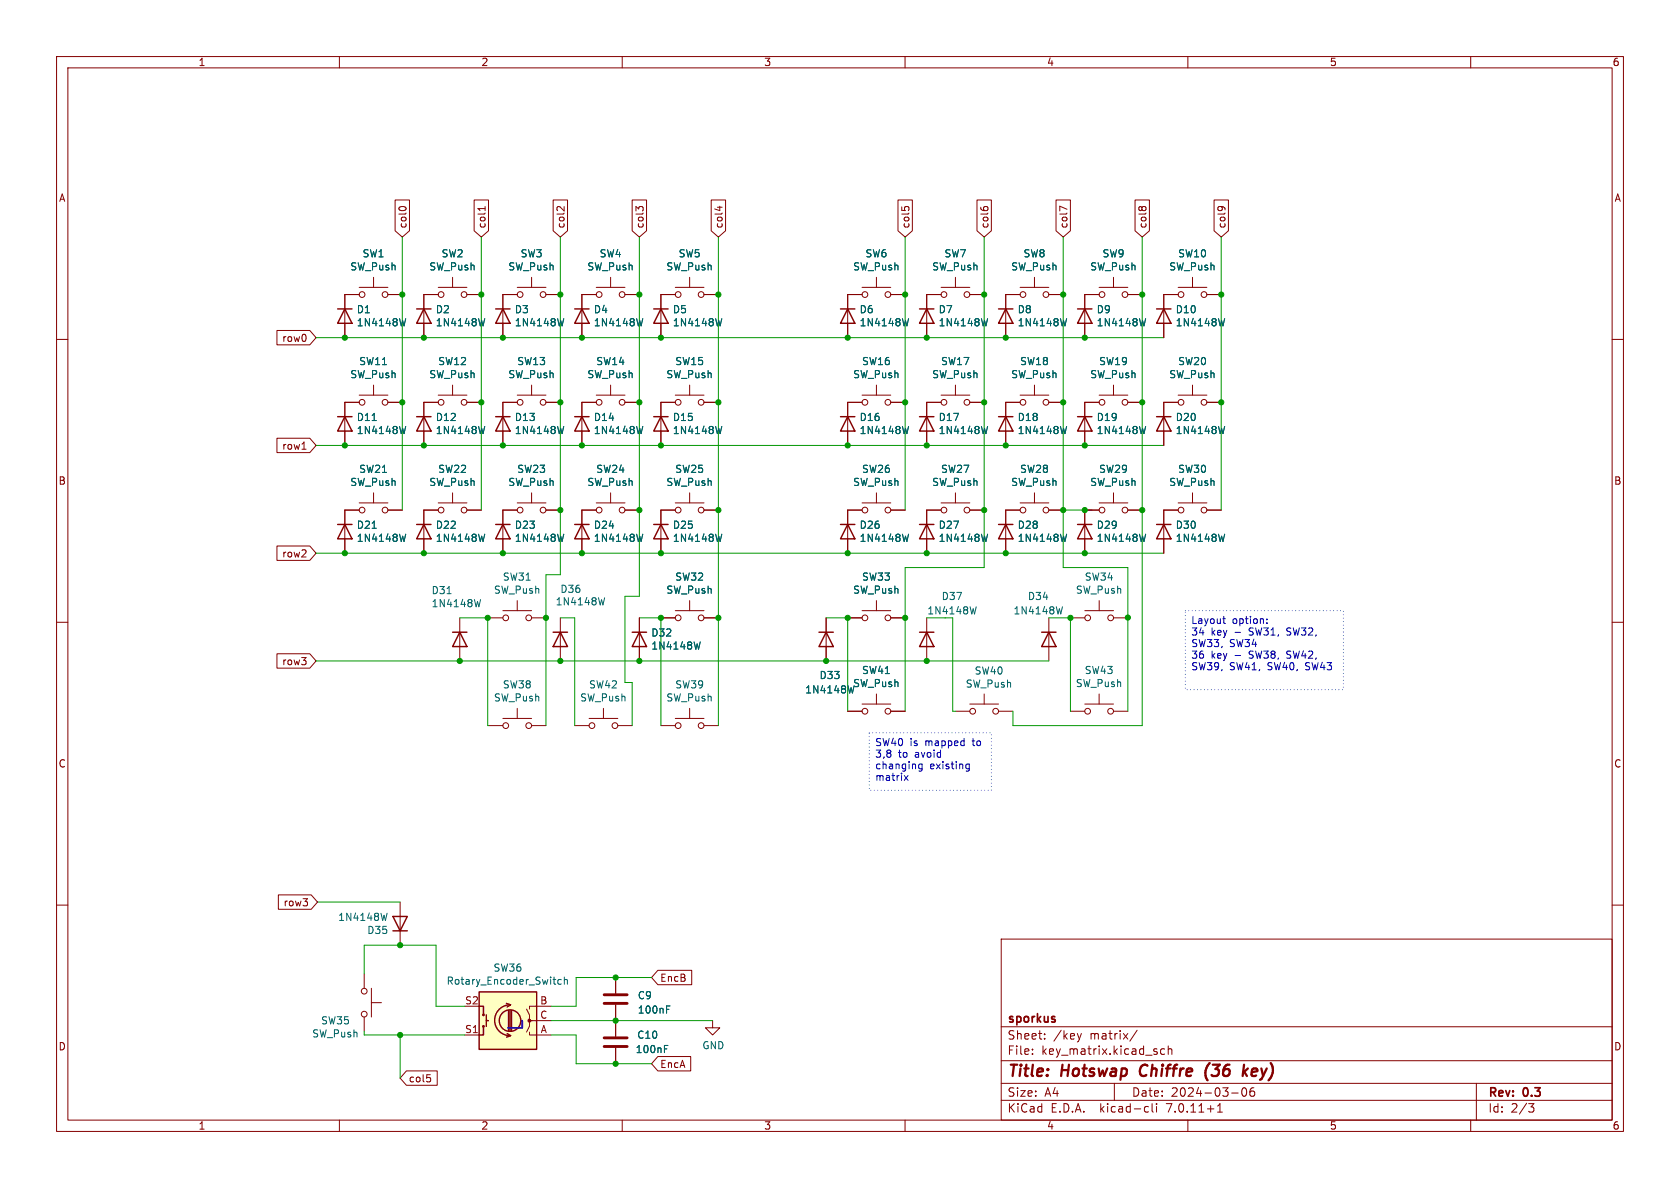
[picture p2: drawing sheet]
<svg xmlns="http://www.w3.org/2000/svg" width="297mm" height="210mm" viewBox="0 0 297 210" stroke-linecap="round" stroke-linejoin="round" font-family="sans-serif">
<g fill="none" stroke="#840000" stroke-width=".18">
<path d="M10 10h277v190h-277zM12 12h273v186h-273zM60 10v2M110 10v2M160 10v2M210 10v2M260 10v2M69.8 35.4h2.6v5.4l-1.3 1.1-1.3-1.1zM70.6 36.7l.4-.2 .7 .2M83.8 35.4h2.6v5.4l-1.3 1.1-1.3-1.1zM85.8 36.5v.7M85.8 36.9h-1.3l.2 .1"/>
<path d="M97.8 35.4h2.5v5.4l-1.2 1.1-1.3-1.1zM99.7 36.5v.8l-.7-.7-.3-.1-.2 .3M111.8 35.4h2.5v5.4l-1.3 1.1-1.2-1.1zM112.9 36.8l.3-.3h.3l.2 .3M112.9 36.9l-.5-.4v.8M125.7 35.4h2.6v5.4l-1.3 1.1-1.3-1.1zM126.8 36.6h.9M127.2 36.5v.7M158.7 35.4h2.6v5.4l-1.3 1.1-1.3-1.1zM159.4 36.6v.6M159.9 36.8l.2-.3h.3l.3 .3M172.7 35.4h2.6v5.4l-1.3 1.1-1.3-1.1z"/>
<path d="M173.4 36.6v.3M173.9 36.8l.2-.3h.3l.3 .3M186.7 35.4h2.5v5.4l-1.2 1.1-1.3-1.1zM188.6 37l-1.2-.5v.8M200.7 35.4h2.5v5.4l-1.3 1.1-1.2-1.1zM201.3 36.8l.3-.3 .3 .3 .2-.3h.3l.2 .3M214.6 35.4h2.6v5.4l-1.3 1.1-1.3-1.1zM215.3 36.8l.1-.2a1.03 1.03 0 0 1 1.1 .2M215.8 36.5l.3 .3M10 60h2M49 58.4h5.8l1.1 1.3-1.1 1.3h-5.8zM63.5 50.8h5.1"/>
<path d="M63.5 52.1h-2.5v7.6M66 49v1.8M68.6 52.1h2.5M77.5 50.8h5M77.5 52.1h-2.6v7.6M80 49v1.8M82.5 52.1h2.6M91.4 50.8h5.1M91.4 52.1h-2.5v7.6M94 49v1.8M96.5 52.1h2.6M105.4 50.8h5.1"/>
<path d="M105.4 52.1h-2.5v7.6M107.9 49v1.8M110.5 52.1h2.5M119.4 52.1h-2.6v7.6M119.4 50.8h5.1M121.9 49v1.8M124.5 52.1h2.5M152.4 52.1h-2.5v7.6M152.4 50.8h5.1M154.9 49v1.8M157.5 52.1h2.5M166.4 50.8h5"/>
<path d="M166.4 52.1h-2.6v7.6M168.9 49v1.8M171.4 52.1h2.6M180.3 50.8h5.1M180.3 52.1h-2.5v7.6M182.9 49v1.8M185.4 52.1h2.6M194.3 50.8h5.1M194.3 52.1h-2.5v7.6M196.8 49v1.8M199.4 52.1h2.5M208.3 50.8h5.1"/>
<path d="M208.3 52.1h-2.6v7.6M210.8 49v1.8M213.4 52.1h2.5M285 60h2M49 77.5h5.8l1.1 1.2-1.1 1.3h-5.8zM53.4 79.4h.7M63.5 69.9h5.1M63.5 71.1h-2.5v7.6M66 68.1v1.8M68.6 71.1h2.5M77.5 69.9h5M77.5 71.1h-2.6v7.6"/>
<path d="M80 68.1v1.8M82.5 71.1h2.6M91.4 69.9h5.1M91.4 71.1h-2.5v7.6M94 68.1v1.8M96.5 71.1h2.6M105.4 69.9h5.1M105.4 71.1h-2.5v7.6M107.9 68.1v1.8M110.5 71.1h2.5M119.4 71.1h-2.6v7.6M119.4 69.9h5.1"/>
<path d="M121.9 68.1v1.8M124.5 71.1h2.5M152.4 69.9h5.1M152.4 71.1h-2.5v7.6M154.9 68.1v1.8M157.5 71.1h2.5M166.4 69.9h5M166.4 71.1h-2.6v7.6M168.9 68.1v1.8M171.4 71.1h2.6M180.3 69.9h5.1M180.3 71.1h-2.5v7.6"/>
<path d="M182.9 68.1v1.8M185.4 71.1h2.6M194.3 69.9h5.1M194.3 71.1h-2.5v7.6M196.8 68.1v1.8M199.4 71.1h2.5M208.3 69.9h5.1M208.3 71.1h-2.6v7.6M210.8 68.1v1.8M213.4 71.1h2.5M49 96.5h5.8l1.1 1.3-1.1 1.3h-5.8zM63.5 88.9h5.1"/>
<path d="M63.5 90.2h-2.5v7.6M66 87.1v1.8M68.6 90.2h2.5M77.5 88.9h5M77.5 90.2h-2.6v7.6M80 87.1v1.8M82.5 90.2h2.6M91.4 88.9h5.1M91.4 90.2h-2.5v7.6M94 87.1v1.8M96.5 90.2h2.6M105.4 88.9h5.1"/>
<path d="M105.4 90.2h-2.5v7.6M107.9 87.1v1.8M110.5 90.2h2.5M119.4 90.2h-2.6v7.6M119.4 88.9h5.1M121.9 87.1v1.8M124.5 90.2h2.5M152.4 90.2h-2.5v7.6M152.4 88.9h5.1M154.9 87.1v1.8M157.5 90.2h2.5M166.4 88.9h5"/>
<path d="M166.4 90.2h-2.6v7.6M168.9 87.1v1.8M171.4 90.2h2.6M180.3 88.9h5.1M180.3 90.2h-2.5v7.6M182.9 87.1v1.8M185.4 90.2h2.6M194.3 88.9h5.1M194.3 90.2h-2.5v7.6M196.8 87.1v1.8M199.4 90.2h2.5M208.3 88.9h5.1"/>
<path d="M208.3 90.2h-2.6v7.6M210.8 87.1v1.8M213.4 90.2h2.5M10 110h2M49 115.6h5.8l1.1 1.2-1.1 1.3h-5.8zM81.3 109.2v7.6M86.4 109.2h2.5M88.9 108h5.1M91.4 106.2v1.8M94 109.2h2.5M99.1 109.2v7.6M113 109.2v7.6"/>
<path d="M116.8 109.2h2.6M119.4 108h5.1M121.9 106.2v1.8M124.5 109.2h2.5M146 109.2v7.6M149.9 109.2h2.5M152.4 108h5.1M154.9 106.2v1.8M157.5 109.2h2.5M163.8 109.2v7.6M185.4 109.2v7.6M189.2 109.2h2.6"/>
<path d="M191.8 108h5.1M194.3 106.2v1.8M196.9 109.2h2.5M285 110h2M86.4 128.3h2.5M88.9 127h5.1M91.4 125.2v1.8M94 128.3h2.5M101.6 128.3h2.5M104.1 127h5.1M106.7 125.2v1.8M109.2 128.3h2.6"/>
<path d="M116.8 128.3h2.6M119.4 127h5.1M121.9 125.2v1.8M124.5 128.3h2.5M149.9 125.7h2.5M152.4 124.5h5.1M154.9 122.7v1.8M157.5 125.7h2.5M168.9 125.7h2.5M171.4 124.5h5.1M174 122.7v1.8M176.5 125.7h2.6"/>
<path d="M189.2 125.7h2.6M191.8 124.5h5M194.3 122.7v1.8M196.8 125.7h2.6M10 160h2M49.2 158.2h5.8l1.1 1.3-1.1 1.2h-5.8zM70.7 159.5v7.6M285 160h2M64.4 172.2v2.5M64.4 179.8v2.5M65.7 177.2h1.7M65.7 174.7v5.1"/>
<path d="M93.1 178.4l.5 1v1h3.8M97.4 177.9h-3.8v.5M108.8 172.8v2.8M108.8 177.6v5.6M116.3 171.5h6v2.6h-6l-1.1-1.3zM177 166h108v32h-108zM60 198v2M71.8 189.3h5.5v2.6h-5.5l-1.1-1.3zM75.5 190h.6M75.9 190.5l.2 .2v.3l-.2 .3M82.2 183h2.5M93.6 182.5v.5h3.8"/>
<path d="M94.1 180.4h-.5v1l-.5 1.1M108.8 185.2v2.8M110 198v2M116.3 186.8h5.8v2.5h-5.8l-1.1-1.3zM126 180.4v1.3h1.3l-1.3 1.3-1.3-1.3h1.3M160 198v2M177 194.5h108M177 191.5h108M177 187.5h108M177 181.5h108M182.5 186.3v.1M182.5 185.5v.1"/>
<path d="M184.7 183.6v.1M184.7 182.8v.1M190.5 182.7l.3 1M190.8 183.7l-.1 .4M191.2 182.7l-.4 1M197 191.5v3M201 182.1l-1.3 2M202.6 195.6l.4 .1M203 196.5l-.4 .1M203.7 195.1v1.3l.2 .2M204.5 195.1v.1M204.5 195.6v1"/>
<path d="M205.9 185.5l-.4-.1-.3 .3v.4l.1 .2h.6M206.5 185.5l.2-.1 .4 .1 .1 .9M206.5 184.9v1.5M210 198v2M215.2 196.6h.9M215.2 195.5l.5-.4v1.5M217.7 193.2h1.2M219.7 192.4l.2-.1a.81 .81 0 0 1 .6 .6 .81 .81 0 0 1-.3 .8l-.2 .1a.81 .81 0 0 1-.3-1.4M221.4 192.3l-.2 .1a1.01 1.01 0 0 0 0 1.4l.5-.1 .1-.5-.3-.3h-.3l-.2 .3M260 198v2M261 191.5v6.5M270.2 195.1h1l-.5 .6 .4 .1 .1 .5-.3 .3h-.4"/>
<circle cx="64" cy="52.1" r=".51"/>
<circle cx="68.1" cy="52.1" r=".51"/>
<circle cx="78" cy="52.1" r=".51"/>
<circle cx="82" cy="52.1" r=".51"/>
<circle cx="91.9" cy="52.1" r=".51"/>
<circle cx="96" cy="52.1" r=".51"/>
<circle cx="105.9" cy="52.1" r=".51"/>
<circle cx="110" cy="52.1" r=".51"/>
<circle cx="119.9" cy="52.1" r=".51"/>
<circle cx="124" cy="52.1" r=".51"/>
<circle cx="152.9" cy="52.1" r=".51"/>
<circle cx="157" cy="52.1" r=".51"/>
<circle cx="166.9" cy="52.1" r=".51"/>
<circle cx="170.9" cy="52.1" r=".51"/>
<circle cx="180.8" cy="52.1" r=".51"/>
<circle cx="184.9" cy="52.1" r=".51"/>
<circle cx="194.8" cy="52.1" r=".51"/>
<circle cx="198.9" cy="52.1" r=".51"/>
<circle cx="208.8" cy="52.1" r=".51"/>
<circle cx="212.9" cy="52.1" r=".51"/>
<circle cx="64" cy="71.1" r=".51"/>
<circle cx="68.1" cy="71.1" r=".51"/>
<circle cx="78" cy="71.1" r=".51"/>
<circle cx="82" cy="71.1" r=".51"/>
<circle cx="91.9" cy="71.1" r=".51"/>
<circle cx="96" cy="71.1" r=".51"/>
<circle cx="105.9" cy="71.1" r=".51"/>
<circle cx="110" cy="71.1" r=".51"/>
<circle cx="119.9" cy="71.1" r=".51"/>
<circle cx="124" cy="71.1" r=".51"/>
<circle cx="152.9" cy="71.1" r=".51"/>
<circle cx="157" cy="71.1" r=".51"/>
<circle cx="166.9" cy="71.1" r=".51"/>
<circle cx="170.9" cy="71.1" r=".51"/>
<circle cx="180.8" cy="71.1" r=".51"/>
<circle cx="184.9" cy="71.1" r=".51"/>
<circle cx="194.8" cy="71.1" r=".51"/>
<circle cx="198.9" cy="71.1" r=".51"/>
<circle cx="208.8" cy="71.1" r=".51"/>
<circle cx="212.9" cy="71.1" r=".51"/>
<circle cx="64" cy="90.2" r=".51"/>
<circle cx="68.1" cy="90.2" r=".51"/>
<circle cx="78" cy="90.2" r=".51"/>
<circle cx="82" cy="90.2" r=".51"/>
<circle cx="91.9" cy="90.2" r=".51"/>
<circle cx="96" cy="90.2" r=".51"/>
<circle cx="105.9" cy="90.2" r=".51"/>
<circle cx="110" cy="90.2" r=".51"/>
<circle cx="119.9" cy="90.2" r=".51"/>
<circle cx="124" cy="90.2" r=".51"/>
<circle cx="152.9" cy="90.2" r=".51"/>
<circle cx="157" cy="90.2" r=".51"/>
<circle cx="166.9" cy="90.2" r=".51"/>
<circle cx="170.9" cy="90.2" r=".51"/>
<circle cx="180.8" cy="90.2" r=".51"/>
<circle cx="184.9" cy="90.2" r=".51"/>
<circle cx="194.8" cy="90.2" r=".51"/>
<circle cx="198.9" cy="90.2" r=".51"/>
<circle cx="208.8" cy="90.2" r=".51"/>
<circle cx="212.9" cy="90.2" r=".51"/>
<circle cx="89.4" cy="109.2" r=".51"/>
<circle cx="93.5" cy="109.2" r=".51"/>
<circle cx="119.9" cy="109.2" r=".51"/>
<circle cx="124" cy="109.2" r=".51"/>
<circle cx="152.9" cy="109.2" r=".51"/>
<circle cx="157" cy="109.2" r=".51"/>
<circle cx="192.3" cy="109.2" r=".51"/>
<circle cx="196.4" cy="109.2" r=".51"/>
<circle cx="89.4" cy="128.3" r=".51"/>
<circle cx="93.5" cy="128.3" r=".51"/>
<circle cx="104.6" cy="128.3" r=".51"/>
<circle cx="108.7" cy="128.3" r=".51"/>
<circle cx="119.9" cy="128.3" r=".51"/>
<circle cx="124" cy="128.3" r=".51"/>
<circle cx="152.9" cy="125.7" r=".51"/>
<circle cx="157" cy="125.7" r=".51"/>
<circle cx="172" cy="125.7" r=".51"/>
<circle cx="176" cy="125.7" r=".51"/>
<circle cx="192.3" cy="125.7" r=".51"/>
<circle cx="196.3" cy="125.7" r=".51"/>
<circle cx="64.4" cy="175.2" r=".51"/>
<circle cx="64.4" cy="179.3" r=".51"/>
</g>
<path d="M201.8 188.5a1.27 1.27 0 0 0 0 1.6M213.9 187.9a2.35 2.35 0 0 0-.4 3.1M219.9 188.2l-.2 2M220 189.4l.4 .8M220.6 188.9l-.8 .7M221.5 189l-.3 .9 .3 .3M222.3 189.4l-1 .1" fill="none" stroke="#840000" stroke-width=".4"/>
<g fill="none" stroke="#840000" stroke-width=".25">
<path d="M59.7 54.6h2.5M61 54.6l1.2 2.6h-2.5zM73.7 54.6h2.5M74.9 54.6l1.3 2.6h-2.5zM87.6 54.6h2.6M88.9 54.6l1.3 2.6h-2.6zM101.6 54.6h2.5M102.9 54.6l1.2 2.6h-2.5zM115.6 54.6h2.5M116.8 54.6l1.3 2.6h-2.5zM148.6 54.6h2.5M149.9 54.6l1.2 2.6h-2.5z"/>
<path d="M162.6 54.6h2.5M163.8 54.6l1.3 2.6h-2.5zM176.5 54.6h2.6M177.8 54.6l1.3 2.6h-2.6zM190.5 54.6h2.5M191.8 54.6l1.2 2.6h-2.5zM204.5 54.6h2.5M205.7 54.6l1.3 2.6h-2.5zM59.7 73.7h2.5M61 73.7l1.2 2.5h-2.5zM73.7 73.7h2.5M74.9 73.7l1.3 2.5h-2.5z"/>
<path d="M87.6 73.7h2.6M88.9 73.7l1.3 2.5h-2.6zM101.6 73.7h2.5M102.9 73.7l1.2 2.5h-2.5zM115.6 73.7h2.5M116.8 73.7l1.3 2.5h-2.5zM148.6 73.7h2.5M149.9 73.7l1.2 2.5h-2.5zM162.6 73.7h2.5M163.8 73.7l1.3 2.5h-2.5zM176.5 73.7h2.6M177.8 73.7l1.3 2.5h-2.6z"/>
<path d="M190.5 73.7h2.5M191.8 73.7l1.2 2.5h-2.5zM204.5 73.7h2.5M205.7 73.7l1.3 2.5h-2.5zM59.7 92.7h2.5M61 92.7l1.2 2.6h-2.5zM73.7 92.7h2.5M74.9 92.7l1.3 2.6h-2.5zM87.6 92.7h2.6M88.9 92.7l1.3 2.6h-2.6zM101.6 92.7h2.5M102.9 92.7l1.2 2.6h-2.5z"/>
<path d="M115.6 92.7h2.5M116.8 92.7l1.3 2.6h-2.5zM148.6 92.7h2.5M149.9 92.7l1.2 2.6h-2.5zM162.6 92.7h2.5M163.8 92.7l1.3 2.6h-2.5zM176.5 92.7h2.6M177.8 92.7l1.3 2.6h-2.6zM190.5 92.7h2.5M191.8 92.7l1.2 2.6h-2.5zM204.5 92.7h2.5M205.7 92.7l1.3 2.6h-2.5z"/>
<path d="M80 111.8h2.5M81.3 111.8l1.2 2.5h-2.5zM97.8 111.8h2.5M99.1 111.8l1.2 2.5h-2.5zM111.8 111.8h2.5M113 111.8l1.3 2.5h-2.5zM144.8 111.8h2.5M146 111.8l1.3 2.5h-2.5zM162.6 111.8h2.5M163.8 111.8l1.3 2.5h-2.5zM184.1 111.8h2.6M185.4 111.8l1.3 2.5h-2.6z"/>
<path d="M69.5 162h2.5l-1.3 2.5zM69.5 164.5h2.5M84.7 175.3h10.2v10.2h-10.2zM84.7 177.9h.8v1.5M86 179.4v2M89.5 177.4l.8 .2-.6 .4M89.9 178.6v3.6M90.2 177.6a2.73 2.73 0 0 0-2.8 2.8 2.73 2.73 0 0 0 2.8 2.7M90.2 178.6v3.6M90.4 178.6v3.6M85.5 181.4v1.6h-.8M86 180.4h.4"/>
<path d="M89.7 182.7l.6 .4-.8 .2"/>
<circle cx="85.5" cy="179.4" r=".13"/>
<circle cx="85.5" cy="181.4" r=".13"/>
<circle cx="90.2" cy="180.4" r="1.9"/>
</g>
<g fill="none" stroke="#006464" stroke-width=".18">
<path d="M71.7 56.3l-.3 1.3M85.7 56.3l-.3 1.3M99.7 56.3l-.3 1.3M113.6 56.3l-.3 1.3M127.6 56.3l-.3 1.3M160.6 56.3l-.3 1.3M174.6 56.3l-.3 1.3M188.6 56.3l-.3 1.3M202.5 56.3l-.3 1.3M216.5 56.3l-.3 1.3M65.8 74.3h.7M71.7 75.4l-.3 1.3"/>
<path d="M85.7 75.4l-.3 1.3M99.7 75.4l-.3 1.3M113.6 75.4l-.3 1.3M127.6 75.4l-.3 1.3M160.6 75.4l-.3 1.3M174.6 75.4l-.3 1.3M188.6 75.4l-.3 1.3M202.5 75.4l-.3 1.3M216.5 75.4l-.3 1.3M65.8 93.4h.7M71.7 94.4l-.3 1.3M85.7 94.4l-.3 1.3"/>
<path d="M99.7 94.4l-.3 1.3M113.6 94.4l-.3 1.3M127.6 94.4l-.3 1.3M160.6 94.4l-.3 1.3M174.6 94.4l-.3 1.3M188.6 94.4l-.3 1.3M202.5 94.4l-.3 1.3M216.5 94.4l-.3 1.3M79 104.9h.8M85 106l-.3 1.3M106.9 105.7l-.3 1.2M123.8 113.5l-.3 1.3"/>
<path d="M172.6 107.3l-.3 1.2M187.8 107.3l-.3 1.2M68.4 161.4l-.3 1.3M99.2 173.2l-.3-.1-.3 .3 .1 .5h.5M99.8 173.3l.1-.2 .3 .1 .1 .8M99.8 172.7v1.3M117.8 178.4h.5M117.8 177.8h.6M117.5 185.4h.4M117.5 184.8h.6"/>
</g>
<path d="M106.8 177.4h4.1M106.8 175.8h4.1M106.8 183.5h4.1M106.8 185h4.1" fill="none" stroke="#840000" stroke-width=".51"/>
<path d="M84.7 175.3h10.2v10.2h-10.2z" fill="#ffffc2" stroke="#ffffc2" stroke-width=".18"/>
<circle cx="93.6" cy="180.4" r=".25" fill="#840000" stroke="#840000" stroke-width=".18"/>
<path d="M209.5 108h28v13.9h-28zM153.7 129.5h21.6v10.2h-21.6z" fill="none" stroke="#0000c2" stroke-width=".18" stroke-dasharray="0 .6"/>
<g fill="none" stroke="#0000c2" stroke-width=".18">
<path d="M216.2 109.4h.5M216.3 110l.4 .2M218.3 111.8h1M218.3 115.9h1M224 110.1v.1M224 109.4v.2M159.9 137.1l.6 .8M160.5 137.1l-.6 .8M163 135.1v1l-.2 .2h-.3M163 135.1h-.4l-.2 .2 .1 .5h.5M170.9 135.8h.5M170.9 135.1h.5"/>
<path d="M171.4 135.1v1l-.3 .2h-.3"/>
</g>
<path d="M92.3 180.4v1.3h-2.5" fill="none" stroke="#000084" stroke-width=".3"/>
<g fill="none" stroke="#009600" stroke-width=".18">
<path d="M55.9 59.7h149.8M71.1 41.9v48.3M85.1 41.9v48.3M99.1 41.9v59.7h-2.6v26.7M113 41.9v63.5h-2.5v15.3h1.3v7.6M127 41.9v86.4M160 41.9v48.3M174 41.9v58.4h-14v25.4M188 41.9v58.4h11.4v25.4M201.9 41.9v86.4h-22.8v-2.6M215.9 41.9v48.3M55.9 78.7h149.8"/>
<path d="M55.9 97.8h149.8M188 90.2h5.1M55.9 116.8h129.5M81.3 109.2h5.1M86.2 109.2v19.1h.2M99.1 109.2h2.5v19.1M113 109.2h3.8v19.1M146 109.2h3.9v16.5M163.8 109.2h3.3M168.4 109.2v16.5h.5M185.4 109.2h3.8v16.5M199.4 109.2h.1"/>
<path d="M189.2 125.7h.1M56.1 159.5h14.6M64.4 172.2v-5.1h12.7v10.8h5.1M115.2 172.8h-13.3v5.1h-4.5M64.4 182.3v.7h17.8M70.7 183v7.6M97.4 183h4.5v5h13.3M97.4 180.4h28.6"/>
</g>
<g fill="#009600" stroke="#009600" stroke-width=".18">
<circle cx="81.3" cy="116.8" r=".46"/>
<circle cx="99.1" cy="90.2" r=".46"/>
<circle cx="113" cy="90.2" r=".46"/>
<circle cx="113" cy="116.8" r=".46"/>
<circle cx="116.8" cy="109.2" r=".46"/>
<circle cx="96.5" cy="109.2" r=".46"/>
<circle cx="99.1" cy="116.8" r=".46"/>
<circle cx="86.2" cy="109.2" r=".46"/>
<circle cx="88.9" cy="97.8" r=".46"/>
<circle cx="70.7" cy="183" r=".46"/>
<circle cx="108.8" cy="188" r=".46"/>
<circle cx="108.8" cy="180.4" r=".46"/>
<circle cx="70.7" cy="167.1" r=".46"/>
<circle cx="108.8" cy="172.8" r=".46"/>
<circle cx="88.9" cy="59.7" r=".46"/>
<circle cx="85.1" cy="52.1" r=".46"/>
<circle cx="71.1" cy="71.1" r=".46"/>
<circle cx="74.9" cy="78.7" r=".46"/>
<circle cx="61" cy="59.7" r=".46"/>
<circle cx="74.9" cy="59.7" r=".46"/>
<circle cx="71.1" cy="52.1" r=".46"/>
<circle cx="127" cy="90.2" r=".46"/>
<circle cx="127" cy="71.1" r=".46"/>
<circle cx="146" cy="116.8" r=".46"/>
<circle cx="163.8" cy="116.8" r=".46"/>
<circle cx="160" cy="109.2" r=".46"/>
<circle cx="149.9" cy="109.2" r=".46"/>
<circle cx="163.8" cy="97.8" r=".46"/>
<circle cx="102.9" cy="78.7" r=".46"/>
<circle cx="102.9" cy="97.8" r=".46"/>
<circle cx="127" cy="109.2" r=".46"/>
<circle cx="116.8" cy="97.8" r=".46"/>
<circle cx="74.9" cy="97.8" r=".46"/>
<circle cx="61" cy="97.8" r=".46"/>
<circle cx="61" cy="78.7" r=".46"/>
<circle cx="85.1" cy="71.1" r=".46"/>
<circle cx="88.9" cy="78.7" r=".46"/>
<circle cx="116.8" cy="78.7" r=".46"/>
<circle cx="113" cy="71.1" r=".46"/>
<circle cx="99.1" cy="71.1" r=".46"/>
<circle cx="99.1" cy="52.1" r=".46"/>
<circle cx="102.9" cy="59.7" r=".46"/>
<circle cx="116.8" cy="59.7" r=".46"/>
<circle cx="127" cy="52.1" r=".46"/>
<circle cx="113" cy="52.1" r=".46"/>
<circle cx="149.9" cy="97.8" r=".46"/>
<circle cx="191.8" cy="97.8" r=".46"/>
<circle cx="201.9" cy="90.2" r=".46"/>
<circle cx="188" cy="90.2" r=".46"/>
<circle cx="191.8" cy="90.2" r=".46"/>
<circle cx="174" cy="90.2" r=".46"/>
<circle cx="177.8" cy="97.8" r=".46"/>
<circle cx="189.2" cy="109.2" r=".46"/>
<circle cx="199.4" cy="109.2" r=".46"/>
<circle cx="188" cy="71.1" r=".46"/>
<circle cx="174" cy="71.1" r=".46"/>
<circle cx="177.8" cy="78.7" r=".46"/>
<circle cx="163.8" cy="78.7" r=".46"/>
<circle cx="160" cy="52.1" r=".46"/>
<circle cx="149.9" cy="59.7" r=".46"/>
<circle cx="160" cy="71.1" r=".46"/>
<circle cx="163.8" cy="59.7" r=".46"/>
<circle cx="149.9" cy="78.7" r=".46"/>
<circle cx="215.9" cy="71.1" r=".46"/>
<circle cx="201.9" cy="71.1" r=".46"/>
<circle cx="201.9" cy="52.1" r=".46"/>
<circle cx="188" cy="52.1" r=".46"/>
<circle cx="177.8" cy="59.7" r=".46"/>
<circle cx="191.8" cy="59.7" r=".46"/>
<circle cx="191.8" cy="78.7" r=".46"/>
<circle cx="215.9" cy="52.1" r=".46"/>
<circle cx="174" cy="52.1" r=".46"/>
</g>
<g font-size="2.8" fill="#840000">
<text x="178" y="190.9">Title:</text>
<text x="187.7" y="190.9">Hotswap</text>
<text x="202.4" y="190.9">Chiffre</text>
<text x="214.7" y="190.9">(36</text>
<text x="222.2" y="190.9">key)</text>
</g>
<g font-size="2.1" fill="#840000">
<text x="178" y="184">Sheet:</text>
<text x="178" y="181.2">sporkus</text>
<text x="186.2" y="184">/key</text>
<text x="192.7" y="184">matrix/</text>
<text x="178" y="186.7">File:</text>
<text x="184.1" y="186.7">key_matrix.kicad_sch</text>
<text x="178" y="196.9">KiCad</text>
<text x="178" y="194.1">Size:</text>
<text x="184.7" y="194.1">A4</text>
<text x="185.7" y="196.9">E.D.A.</text>
<text x="194.6" y="196.9">kicad-cli</text>
<text x="200" y="194.1">Date:</text>
<text x="206.5" y="196.9">7.0.11+1</text>
<text x="207" y="194.1">2024-03-06</text>
<text x="263" y="194.3">Rev:</text>
<text x="263" y="196.9">Id:</text>
<text x="267.1" y="196.9">2/3</text>
<text x="269.4" y="194.3">0.3</text>
</g>
<g font-size="1.8" fill="#840000">
<text x="35" y="11.9">1</text>
<text x="85" y="11.9">2</text>
<text x="135" y="11.9">3</text>
<text x="185" y="11.9">4</text>
<text x="235" y="11.9">5</text>
<text x="285" y="11.9">6</text>
<text x="10.3" y="35.9">A</text>
<text x="285.3" y="35.9">A</text>
<text x="72.1" y="40.5" transform="rotate(-90 72.1 40.5)">col0</text>
<text x="86" y="40.5" transform="rotate(-90 86 40.5)">col1</text>
<text x="100" y="40.5" transform="rotate(-90 100 40.5)">col2</text>
<text x="114" y="40.5" transform="rotate(-90 114 40.5)">col3</text>
<text x="128" y="40.5" transform="rotate(-90 128 40.5)">col4</text>
<text x="161" y="40.5" transform="rotate(-90 161 40.5)">col5</text>
<text x="174.9" y="40.5" transform="rotate(-90 174.9 40.5)">col6</text>
<text x="188.9" y="40.5" transform="rotate(-90 188.9 40.5)">col7</text>
<text x="202.9" y="40.5" transform="rotate(-90 202.9 40.5)">col8</text>
<text x="216.9" y="40.5" transform="rotate(-90 216.9 40.5)">col9</text>
<text x="49.8" y="60.6">row0</text>
<text x="49.8" y="79.7">row1</text>
<text x="10.3" y="85.9">B</text>
<text x="285.3" y="85.9">B</text>
<text x="49.8" y="98.7">row2</text>
<text x="49.8" y="117.8">row3</text>
<text x="10.3" y="135.9">C</text>
<text x="285.3" y="135.9">C</text>
<text x="50" y="160.4">row3</text>
<text x="116.6" y="173.8">EncB</text>
<text x="10.3" y="185.9">D</text>
<text x="285.3" y="185.9">D</text>
<text x="72.2" y="191.5">col5</text>
<text x="116.6" y="189">EncA</text>
<text x="35" y="199.9">1</text>
<text x="85" y="199.9">2</text>
<text x="135" y="199.9">3</text>
<text x="185" y="199.9">4</text>
<text x="235" y="199.9">5</text>
<text x="285" y="199.9">6</text>
</g>
<g font-size="1.8" fill="#006464">
<text x="64" y="45.7">SW1</text>
<text x="78" y="45.7">SW2</text>
<text x="91.9" y="45.7">SW3</text>
<text x="105.9" y="45.7">SW4</text>
<text x="119.9" y="45.7">SW5</text>
<text x="152.9" y="45.7">SW6</text>
<text x="166.9" y="45.7">SW7</text>
<text x="180.8" y="45.7">SW8</text>
<text x="194.8" y="45.7">SW9</text>
<text x="208.2" y="45.7">SW10</text>
<text x="61.8" y="48">SW_Push</text>
<text x="75.8" y="48">SW_Push</text>
<text x="89.8" y="48">SW_Push</text>
<text x="103.7" y="48">SW_Push</text>
<text x="117.7" y="48">SW_Push</text>
<text x="150.7" y="48">SW_Push</text>
<text x="164.7" y="48">SW_Push</text>
<text x="178.7" y="48">SW_Push</text>
<text x="192.6" y="48">SW_Push</text>
<text x="206.6" y="48">SW_Push</text>
<text x="63" y="55.6">D1</text>
<text x="63" y="57.9">1N4148W</text>
<text x="76.9" y="55.6">D2</text>
<text x="76.9" y="57.9">1N4148W</text>
<text x="90.9" y="55.6">D3</text>
<text x="90.9" y="57.9">1N4148W</text>
<text x="104.9" y="55.6">D4</text>
<text x="104.9" y="57.9">1N4148W</text>
<text x="118.9" y="55.6">D5</text>
<text x="118.9" y="57.9">1N4148W</text>
<text x="151.9" y="55.6">D6</text>
<text x="151.9" y="57.9">1N4148W</text>
<text x="165.8" y="55.6">D7</text>
<text x="165.8" y="57.9">1N4148W</text>
<text x="179.8" y="55.6">D8</text>
<text x="179.8" y="57.9">1N4148W</text>
<text x="193.8" y="55.6">D9</text>
<text x="193.8" y="57.9">1N4148W</text>
<text x="207.8" y="55.6">D10</text>
<text x="207.8" y="57.9">1N4148W</text>
<text x="63.4" y="64.7">SW11</text>
<text x="77.4" y="64.7">SW12</text>
<text x="91.3" y="64.7">SW13</text>
<text x="105.3" y="64.7">SW14</text>
<text x="119.3" y="64.7">SW15</text>
<text x="152.3" y="64.7">SW16</text>
<text x="166.3" y="64.7">SW17</text>
<text x="180.2" y="64.7">SW18</text>
<text x="194.2" y="64.7">SW19</text>
<text x="208.2" y="64.7">SW20</text>
<text x="61.8" y="67.1">SW_Push</text>
<text x="75.8" y="67.1">SW_Push</text>
<text x="89.8" y="67.1">SW_Push</text>
<text x="103.7" y="67.1">SW_Push</text>
<text x="117.7" y="67.1">SW_Push</text>
<text x="150.7" y="67.1">SW_Push</text>
<text x="164.7" y="67.1">SW_Push</text>
<text x="178.7" y="67.1">SW_Push</text>
<text x="192.6" y="67.1">SW_Push</text>
<text x="206.6" y="67.1">SW_Push</text>
<text x="63" y="74.6">D11</text>
<text x="63" y="76.9">1N4148W</text>
<text x="76.9" y="74.6">D12</text>
<text x="76.9" y="76.9">1N4148W</text>
<text x="90.9" y="74.6">D13</text>
<text x="90.9" y="76.9">1N4148W</text>
<text x="104.9" y="74.6">D14</text>
<text x="104.9" y="76.9">1N4148W</text>
<text x="118.9" y="74.6">D15</text>
<text x="118.9" y="76.9">1N4148W</text>
<text x="151.9" y="74.6">D16</text>
<text x="151.9" y="76.9">1N4148W</text>
<text x="165.8" y="74.6">D17</text>
<text x="165.8" y="76.9">1N4148W</text>
<text x="179.8" y="74.6">D18</text>
<text x="179.8" y="76.9">1N4148W</text>
<text x="193.8" y="74.6">D19</text>
<text x="193.8" y="76.9">1N4148W</text>
<text x="207.8" y="74.6">D20</text>
<text x="207.8" y="76.9">1N4148W</text>
<text x="63.4" y="83.8">SW21</text>
<text x="77.4" y="83.8">SW22</text>
<text x="91.3" y="83.8">SW23</text>
<text x="105.3" y="83.8">SW24</text>
<text x="119.3" y="83.8">SW25</text>
<text x="152.3" y="83.8">SW26</text>
<text x="166.3" y="83.8">SW27</text>
<text x="180.2" y="83.8">SW28</text>
<text x="194.2" y="83.8">SW29</text>
<text x="208.2" y="83.8">SW30</text>
<text x="61.8" y="86.1">SW_Push</text>
<text x="75.8" y="86.1">SW_Push</text>
<text x="89.8" y="86.1">SW_Push</text>
<text x="103.7" y="86.1">SW_Push</text>
<text x="117.7" y="86.1">SW_Push</text>
<text x="150.7" y="86.1">SW_Push</text>
<text x="164.7" y="86.1">SW_Push</text>
<text x="178.7" y="86.1">SW_Push</text>
<text x="192.6" y="86.1">SW_Push</text>
<text x="206.6" y="86.1">SW_Push</text>
<text x="63" y="93.7">D21</text>
<text x="63" y="96">1N4148W</text>
<text x="76.9" y="93.7">D22</text>
<text x="76.9" y="96">1N4148W</text>
<text x="90.9" y="93.7">D23</text>
<text x="90.9" y="96">1N4148W</text>
<text x="104.9" y="93.7">D24</text>
<text x="104.9" y="96">1N4148W</text>
<text x="118.9" y="93.7">D25</text>
<text x="118.9" y="96">1N4148W</text>
<text x="151.9" y="93.7">D26</text>
<text x="151.9" y="96">1N4148W</text>
<text x="165.8" y="93.7">D27</text>
<text x="165.8" y="96">1N4148W</text>
<text x="179.8" y="93.7">D28</text>
<text x="179.8" y="96">1N4148W</text>
<text x="193.8" y="93.7">D29</text>
<text x="193.8" y="96">1N4148W</text>
<text x="207.8" y="93.7">D30</text>
<text x="207.8" y="96">1N4148W</text>
<text x="76.2" y="105.2">D31</text>
<text x="76.2" y="107.5">1N4148W</text>
<text x="87.2" y="105.2">SW_Push</text>
<text x="88.8" y="102.8">SW31</text>
<text x="98.1" y="107.2">1N4148W</text>
<text x="99" y="105">D36</text>
<text x="117.7" y="105.2">SW_Push</text>
<text x="119.3" y="102.8">SW32</text>
<text x="150.7" y="105.2">SW_Push</text>
<text x="152.3" y="102.8">SW33</text>
<text x="166.4" y="106.3">D37</text>
<text x="181.6" y="106.3">D34</text>
<text x="190.1" y="105.2">SW_Push</text>
<text x="191.7" y="102.8">SW34</text>
<text x="115" y="112.7">D32</text>
<text x="179.1" y="108.8">1N4148W</text>
<text x="115" y="115">1N4148W</text>
<text x="152.3" y="119.4">SW41</text>
<text x="172.2" y="119.4">SW40</text>
<text x="191.7" y="119.4">SW43</text>
<text x="87.2" y="124.2">SW_Push</text>
<text x="88.8" y="121.9">SW38</text>
<text x="102.5" y="124.2">SW_Push</text>
<text x="104" y="121.9">SW42</text>
<text x="117.7" y="124.2">SW_Push</text>
<text x="119.3" y="121.9">SW39</text>
<text x="142.2" y="122.8">1N4148W</text>
<text x="144.8" y="120.2">D33</text>
<text x="150.7" y="121.7">SW_Push</text>
<text x="170.6" y="121.8">SW_Push</text>
<text x="190.1" y="121.7">SW_Push</text>
<text x="59.7" y="163">1N4148W</text>
<text x="64.8" y="165.3">D35</text>
<text x="87.1" y="172">SW36</text>
<text x="78.9" y="174.3">Rotary_Encoder_Switch</text>
<text x="112.7" y="176.8">C9</text>
<text x="112.7" y="179.4">100nF</text>
<text x="55.1" y="183.6">SW_Push</text>
<text x="56.7" y="181.3">SW35</text>
<text x="112.6" y="183.8">C10</text>
<text x="124.1" y="185.7">GND</text>
<text x="112.3" y="186.4">100nF</text>
</g>
<text font-size="1.8" fill="#009600" x="163.8" y="108.8">1N4148W</text>
<g font-size="1.8" fill="#0000c2">
<text x="210.5" y="110.6">Layout</text>
<text x="210.5" y="112.7">34</text>
<text x="214.1" y="112.7">key</text>
<text x="217.8" y="110.6">option:</text>
<text x="221.1" y="112.7">SW31,</text>
<text x="227.9" y="112.7">SW32,</text>
<text x="210.5" y="114.7">SW33,</text>
<text x="210.5" y="116.8">36</text>
<text x="210.5" y="118.8">SW39,</text>
<text x="214.1" y="116.8">key</text>
<text x="217.4" y="114.7">SW34</text>
<text x="217.4" y="118.8">SW41,</text>
<text x="221.1" y="116.8">SW38,</text>
<text x="224.2" y="118.8">SW40,</text>
<text x="227.9" y="116.8">SW42,</text>
<text x="231.1" y="118.8">SW43</text>
<text x="154.6" y="132.2">SW40</text>
<text x="154.6" y="134.3">3,8</text>
<text x="154.6" y="136.3">changing</text>
<text x="158.8" y="134.3">to</text>
<text x="160.9" y="132.2">is</text>
<text x="161.9" y="134.3">avoid</text>
<text x="163.7" y="132.2">mapped</text>
<text x="164.4" y="136.3">existing</text>
<text x="172.2" y="132.2">to</text>
<text x="154.6" y="138.4">matrix</text>
</g>
<g font-size="1.8" fill="#a90000">
<text x="82.1" y="177.6">S2</text>
<text x="95.4" y="177.6">B</text>
<text x="82.1" y="182.7">S1</text>
<text x="95.4" y="180.2">C</text>
<text x="95.5" y="182.7">A</text>
</g>
</svg>
